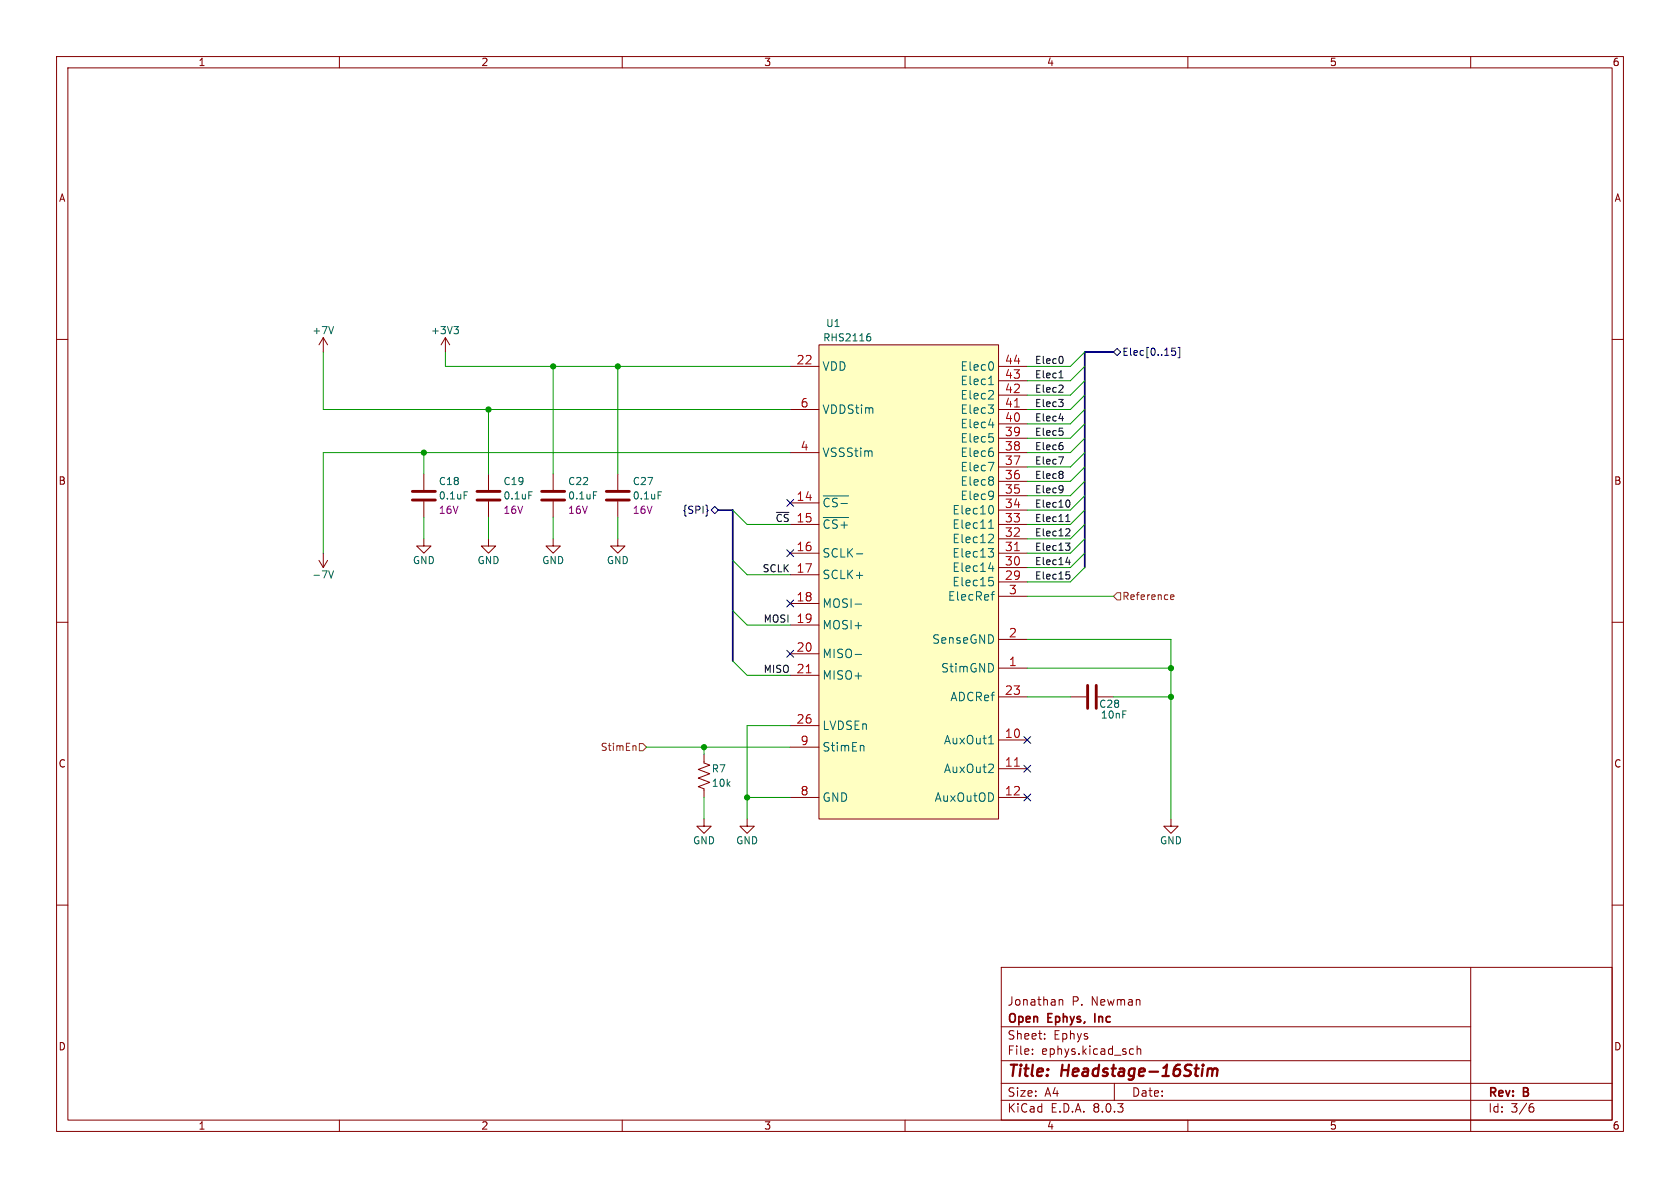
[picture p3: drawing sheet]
<svg xmlns="http://www.w3.org/2000/svg" width="297mm" height="210mm" viewBox="0 0 297 210" stroke-linecap="round" stroke-linejoin="round" font-family="sans-serif">
<g fill="none" stroke="#840000" stroke-width=".18">
<path d="M10 10h277v190h-277zM12 12h273v186h-273zM60 10v2M110 10v2M160 10v2M210 10v2M260 10v2M10 60h2M57.1 59.7l-.7 1.3M57.1 59.7v2.5M57.1 59.7l.8 1.3M78.7 59.7l-.7 1.3"/>
<path d="M78.7 59.7v2.5M78.7 59.7l.8 1.3M285 60h2M74.9 83.8v2.8M74.9 88.6v2.8M86.4 95.3v1.2h1.2l-1.2 1.3-1.3-1.3h1.3M97.8 95.3v1.2h1.3l-1.3 1.3-1.3-1.3h1.3M10 110h2M285 110h2M124.5 133.4v1.5l1 .4-2.1 .7 2.1 .8-2.1 .7 2.1 .8-2.1 .8 1.1 .3v1.6M10 160h2M285 160h2"/>
<path d="M177 171h108v27h-108zM187.2 176.7v1M187.2 176.8l.3-.1 .3 .1 .1 .9M260 171v29M60 198v2M110 198v2M160 198v2M177 194.5h108M177 191.5h108M177 187.5h83M177 181.5h83M182.5 186.3v.1"/>
<path d="M182.5 185.5v.1M184.7 183.6v.1M184.7 182.8v.1M197 191.5v3M200 185.4l.4 .1M200.4 186.3l-.4 .1M201 185.5l.2-.1 .4 .1 .1 .9M201 184.9v1.5M210 198v2M270.6 195.7h.3l.3 .3-.1 .5-.5 .1M271 195.1l-.4 .1"/>
</g>
<path d="M213.5 189.1a.49 .49 0 0 1 .9 .1M213.6 188.9l-.2 1.3M214.4 189.2a.5 .5 0 0 1 .8-.2l-.1 1.2M214.4 189.2l-.1 1" fill="none" stroke="#840000" stroke-width=".4"/>
<path d="M193.6 179.2v1.5" fill="none" stroke="#840000" stroke-width=".3"/>
<path d="M72.9 88.4h4.1M72.9 86.9h4.1" fill="none" stroke="#840000" stroke-width=".51"/>
<path d="M59 57.7l-.5 1.3M80.3 57.7h.7l-.4 .5M80.8 58.2l.2 .3v.3l-.2 .2M82.1 86.9h.6" fill="none" stroke="#006464" stroke-width=".18"/>
<path d="M144.8 61h31.7v83.8h-31.7z" fill="#ffffc2"/>
<g fill="none" stroke="#840000" stroke-width=".18">
<path d="M139.7 64.8h5.1M139.7 72.4h5.1M144.8 61h31.7v83.8h-31.7zM176.5 64.8h5.1M176.5 77.5h5.1M176.5 74.9h5.1M176.5 72.4h5.1M176.5 69.9h5.1M176.5 67.3h5.1M56.4 99.1l.7 1.2M57.1 97.8v2.5M57.9 99.1l-.8 1.2"/>
<path d="M74.9 95.3v1.2h1.3l-1.3 1.3-1.2-1.3h1.2M86.4 83.8v2.8M86.4 88.6v2.8M97.8 83.8v2.8M97.8 88.6v2.8M109.2 95.3v1.2h1.3l-1.3 1.3-1.3-1.3h1.3M109.2 83.8v2.8M109.2 88.6v2.8M139.7 88.9h5.1M139.7 92.7h5.1M139.7 97.8h5.1M139.7 80h5.1"/>
<path d="M176.5 92.7h5.1M176.5 97.8h5.1M176.5 95.3h5.1M176.5 90.2h5.1M176.5 87.6h5.1M176.5 85.1h5.1M176.5 82.6h5.1M176.5 80h5.1M139.7 101.6h5.1M139.7 106.7h5.1M139.7 110.5h5.1M139.7 115.6h5.1"/>
<path d="M139.7 119.4h5.1M176.5 118.1h5.1M176.5 113h5.1M176.5 102.9h5.1M176.5 105.4h5.1M176.5 100.3h5.1M139.7 128.3h5.1M139.7 132.1h5.1M176.5 130.8h5.1M176.5 135.9h5.1M176.5 123.2h5.1M189.2 123.2h2.8"/>
<path d="M194.1 123.2h2.7M124.5 144.8v1.3h1.2l-1.2 1.2-1.3-1.2h1.3M132.1 144.8v1.3h1.2l-1.2 1.2-1.3-1.2h1.3M139.7 141h5.1M176.5 141h5.1M207 144.8v1.3h1.3l-1.3 1.2-1.3-1.2h1.3"/>
</g>
<g fill="none" stroke="#006464" stroke-width=".18">
<path d="M153.5 59.5h.3l.1 .2v.4l-.4 .2M153.6 59h.2M174.7 71.6h.9l-.5 .5M174.7 70.5h.9M174.8 75.1h.9M174.8 68h.8M175.6 64.2v1M175.6 69.2v.5M175.6 72.3v.6M175.6 77.4v.6M175.6 79.9v.7M93.5 86.9h.6"/>
<path d="M104.9 86.9h.6M116.3 86.9h.7M145.5 87.7h4.5M145.5 91.5h4.5M151.4 97.9h1.1M174.7 97h.9l-.5 .5 .5 .2v.5l-.2 .3h-.5M174.7 81.7h1l-.6 1.5M174.8 93.4h.8M174.9 92.3l.3-.4v1.5M175 94.4l.5 .1 .1 .4-.9 1h.9M175.3 89.4a.94 .94 0 0 1 0 1.5M175.6 84.4v.4"/>
<path d="M175.6 85.1v.5M175.6 87v1M175.6 87.5v.1M58.1 100.9l.4 1.3 .5-1.3M151.2 106.8h1.1M151.2 115.7h1.1M174.8 100.5h.9M174.9 102.1h.7M175 102.6h.4l.2 .3v.5l-.6 .2M175.2 105.1h.6M175.5 100v1M175.8 104.6l-.3 .1"/>
<path d="M152.5 131.8l.2 .2v.8M174.8 131.5h.8M175.5 135.1l.1 .3v.3l-.9 .9h.9"/>
</g>
<path d="M179.4 71.9h.8M179.4 97.3h.8M142.5 118.9h.9M179.4 135.4h.8" fill="none" stroke="#a90000" stroke-width=".18"/>
<path d="M84.3 88.4h4.1M84.3 86.9h4.1M95.8 88.4h4M95.8 86.9h4M107.2 88.4h4.1M107.2 86.9h4.1M192.3 121.2v4M193.8 121.2v4" fill="none" stroke="#840000" stroke-width=".51"/>
<g fill="none" stroke="#000084" stroke-width=".18">
<path d="M196.8 62.2l.7-.6 .6 .6-.6 .7zM207.8 61.5h-.6l-.1 .6 .2-.1 .4 .1 .1 .2v.4l-.2 .1-.5-.1M208.3 61.4h.3v1.8h-.3M125.1 90.2l.1 .1h-.1M125.7 90.2l.7-.7 .6 .7-.6 .6zM139.1 97.2l1.2 1.2M139.1 88.3l1.2 1.2M140.3 97.2l-1.2 1.2M140.3 88.3l-1.2 1.2M139.1 106.1l1.2 1.2M139.1 115l1.2 1.2M140.3 106.1l-1.2 1.2"/>
<path d="M140.3 115l-1.2 1.2M181 130.2l1.2 1.2M181 135.3l1.2 1.2M182.2 130.2l-1.2 1.2M182.2 135.3l-1.2 1.2M181 140.4l1.2 1.2M182.2 140.4l-1.2 1.2"/>
</g>
<path d="M197.5 104.8h.6v1.2h-.6l-.7-.6zM207 105.9h.5M207 105.2l.4-.1 .1 .3-.6 .2M112.3 131.8l.1 .2v.7M113 131.4h.7l.6 .7-.6 .6h-.7z" fill="none" stroke="#725600" stroke-width=".18"/>
<g fill="none" stroke="#0f0f0f" stroke-width=".18">
<path d="M187.2 70.6h.7l-.4 .5M187.2 66.8h.7M187.2 74h.8M187.3 75.7h.6M187.5 65.7l.1-.2v1.3M187.8 76.2l.1 .2-.1 .5M187.8 63.1l.1 .4-.1 .6M187.8 68.1l.1 .2v.3l-.7 .7h.7M187.8 71.2l.1 .1-.1 .5M187.8 78.8l.1 .2-.1 .4M187.2 80.8h.8l-.5 1.2M187.8 83.4l.1 .1-.1 .3"/>
<path d="M187.8 83.9l.1 .2-.1 .4M187.8 85.9l.1 .1a1.07 1.07 0 0 1-.1 1M187.9 86.4l-.1 .2M188.4 96h.7l-.4 .5 .4 .1v.4l-.2 .3h-.4M188.4 99.4h.8M188.4 92.2h.7M188.5 91.2l.3-.3v1.3M188.6 93.5h.4l.1 .3-.7 .9h.7M188.7 88.4a.68 .68 0 0 1 .5 .6 .68 .68 0 0 1-.5 .7M189 99v.8M188.5 101.1h.6M188.6 101.6h.3l.2 .2v.4l-.5 .2"/>
</g>
<path d="M196.8 62.2h-5v38.1M127 90.2h2.5v26.6" fill="none" stroke="#000084" stroke-width=".3"/>
<g fill="none" stroke="#009600" stroke-width=".18">
<path d="M57.1 62.2v10.2h82.6M78.7 62.2v2.6h61M86.4 72.4v11.4M97.8 64.8v19M109.2 64.8v19M191.8 74.9l-2.6 2.6h-7.6M191.8 69.9l-2.6 2.5h-7.6M191.8 64.8l-2.6 2.5h-7.6M191.8 67.3l-2.6 2.6h-7.6M191.8 62.2l-2.6 2.6h-7.6M191.8 77.5l-2.6 2.5h-7.6M191.8 72.4l-2.6 2.5h-7.6"/>
<path d="M74.9 80v3.8M74.9 91.4v3.9M86.4 91.4v3.9M97.8 91.4v3.9M109.2 91.4v3.9M129.5 99.1l2.6 2.5h7.6M129.5 90.2l2.6 2.5h7.6M139.7 80h-82.6v17.8M191.8 82.6l-2.6 2.5h-7.6M191.8 90.2l-2.6 2.5h-7.6M191.8 80l-2.6 2.6h-7.6M191.8 85.1l-2.6 2.5h-7.6"/>
<path d="M191.8 95.3l-2.6 2.5h-7.6M191.8 92.7l-2.6 2.6h-7.6M191.8 97.8l-2.6 2.5h-7.6M191.8 87.6l-2.6 2.6h-7.6M129.5 108l2.6 2.5h7.6M129.5 116.8l2.6 2.6h7.6M181.6 113h25.4v31.8M181.6 105.4h15.2M181.6 118.1h25.4M191.8 100.3l-2.6 2.6h-7.6M114.3 132.1h25.4M124.5 132.1v1.3"/>
<path d="M139.7 128.3h-7.6v16.5M181.6 123.2h7.6M196.8 123.2h10.2M124.5 141v3.8M132.1 141h7.6"/>
</g>
<g fill="#009600" stroke="#009600" stroke-width=".18">
<circle cx="124.5" cy="132.1" r=".46"/>
<circle cx="132.1" cy="141" r=".46"/>
<circle cx="207" cy="118.1" r=".46"/>
<circle cx="207" cy="123.2" r=".46"/>
<circle cx="86.4" cy="72.4" r=".46"/>
<circle cx="97.8" cy="64.8" r=".46"/>
<circle cx="109.2" cy="64.8" r=".46"/>
<circle cx="74.9" cy="80" r=".46"/>
</g>
<g font-size="2.8" fill="#840000">
<text x="178" y="190.9">Title:</text>
<text x="187.7" y="190.9">Headstage-16Stim</text>
</g>
<g font-size="2.1" fill="#a90000">
<text x="140.7" y="64.5">22</text>
<text x="177.6" y="64.5">44</text>
<text x="177.6" y="69.6">42</text>
<text x="177.6" y="67.1">43</text>
<text x="141.4" y="72.1">6</text>
<text x="177.6" y="77.2">39</text>
<text x="177.6" y="74.7">40</text>
<text x="177.6" y="72.1">41</text>
<text x="141.4" y="79.8">4</text>
<text x="177.6" y="82.3">37</text>
<text x="177.6" y="79.8">38</text>
<text x="140.7" y="88.6">14</text>
<text x="177.6" y="89.9">34</text>
<text x="177.6" y="87.4">35</text>
<text x="177.6" y="84.8">36</text>
<text x="140.7" y="92.5">15</text>
<text x="177.6" y="95">32</text>
<text x="177.6" y="92.5">33</text>
<text x="140.7" y="97.5">16</text>
<text x="140.7" y="101.3">17</text>
<text x="177.6" y="100.1">30</text>
<text x="177.6" y="97.5">31</text>
<text x="140.7" y="106.4">18</text>
<text x="177.6" y="102.6">29</text>
<text x="178.3" y="105.2">3</text>
<text x="140.7" y="110.2">19</text>
<text x="178.3" y="112.8">2</text>
<text x="140.7" y="115.3">20</text>
<text x="140.7" y="119.1">21</text>
<text x="178.3" y="117.9">1</text>
<text x="177.6" y="122.9">23</text>
<text x="140.7" y="128">26</text>
<text x="141.4" y="131.8">9</text>
<text x="177.6" y="130.6">10</text>
<text x="177.6" y="135.6">11</text>
<text x="141.4" y="140.7">8</text>
<text x="177.6" y="140.7">12</text>
</g>
<g font-size="2.1" fill="#006464">
<text x="145.3" y="65.7">VDD</text>
<text x="169.7" y="65.7">Elec0</text>
<text x="169.7" y="70.8">Elec2</text>
<text x="169.7" y="68.3">Elec1</text>
<text x="145.3" y="73.4">VDDStim</text>
<text x="169.7" y="75.9">Elec4</text>
<text x="169.7" y="73.4">Elec3</text>
<text x="145.3" y="81">VSSStim</text>
<text x="169.7" y="83.5">Elec7</text>
<text x="169.7" y="81">Elec6</text>
<text x="169.7" y="78.4">Elec5</text>
<text x="145.3" y="89.9">~{CS-}</text>
<text x="169.7" y="88.6">Elec9</text>
<text x="169.7" y="86.1">Elec8</text>
<text x="145.3" y="93.7">~{CS+}</text>
<text x="168.3" y="93.7">Elec11</text>
<text x="168.3" y="91.1">Elec10</text>
<text x="145.3" y="98.8">SCLK-</text>
<text x="168.3" y="101.3">Elec14</text>
<text x="168.3" y="98.8">Elec13</text>
<text x="168.3" y="96.2">Elec12</text>
<text x="145.3" y="102.6">SCLK+</text>
<text x="145.3" y="107.7">MOSI-</text>
<text x="167.5" y="106.4">ElecRef</text>
<text x="168.3" y="103.8">Elec15</text>
<text x="145.3" y="111.5">MOSI+</text>
<text x="145.3" y="116.5">MISO-</text>
<text x="164.7" y="114">SenseGND</text>
<text x="166.3" y="119.1">StimGND</text>
<text x="145.3" y="120.4">MISO+</text>
<text x="167.9" y="124.2">ADCRef</text>
<text x="145.3" y="129.2">LVDSEn</text>
<text x="166.8" y="131.8">AuxOut1</text>
<text x="145.3" y="133.1">StimEn</text>
<text x="166.8" y="136.9">AuxOut2</text>
<text x="145.3" y="141.9">GND</text>
<text x="165.2" y="141.9">AuxOutOD</text>
</g>
<g font-size="2.1" fill="#840000">
<text x="178" y="178">Jonathan</text>
<text x="189.4" y="178">P.</text>
<text x="193" y="178">Newman</text>
<text x="178" y="184">Sheet:</text>
<text x="178" y="181.2">Open</text>
<text x="185.3" y="181.2">Ephys,</text>
<text x="186.2" y="184">Ephys</text>
<text x="194.2" y="181.2">Inc</text>
<text x="178" y="186.7">File:</text>
<text x="184.1" y="186.7">ephys.kicad_sch</text>
<text x="178" y="196.9">KiCad</text>
<text x="178" y="194.1">Size:</text>
<text x="184.7" y="194.1">A4</text>
<text x="185.7" y="196.9">E.D.A.</text>
<text x="193.3" y="196.9">8.0.3</text>
<text x="200" y="194.1">Date:</text>
<text x="263" y="194.3">Rev:</text>
<text x="263" y="196.9">Id:</text>
<text x="267.1" y="196.9">3/6</text>
<text x="269.4" y="194.3">B</text>
</g>
<g font-size="1.8" fill="#840000">
<text x="35" y="11.9">1</text>
<text x="85" y="11.9">2</text>
<text x="135" y="11.9">3</text>
<text x="185" y="11.9">4</text>
<text x="235" y="11.9">5</text>
<text x="285" y="11.9">6</text>
<text x="10.3" y="35.9">A</text>
<text x="285.3" y="35.9">A</text>
<text x="10.3" y="85.9">B</text>
<text x="285.3" y="85.9">B</text>
<text x="10.3" y="135.9">C</text>
<text x="285.3" y="135.9">C</text>
<text x="10.3" y="185.9">D</text>
<text x="285.3" y="185.9">D</text>
<text x="35" y="199.9">1</text>
<text x="85" y="199.9">2</text>
<text x="135" y="199.9">3</text>
<text x="185" y="199.9">4</text>
<text x="235" y="199.9">5</text>
<text x="285" y="199.9">6</text>
</g>
<g font-size="1.8" fill="#006464">
<text x="55.1" y="59.3">+7V</text>
<text x="76.1" y="59.3">+3V3</text>
<text x="145.9" y="58">U1</text>
<text x="145.4" y="60.6">RHS2116</text>
<text x="77.5" y="86">C18</text>
<text x="77.5" y="88.5">0.1uF</text>
<text x="88.9" y="86">C19</text>
<text x="88.9" y="88.5">0.1uF</text>
<text x="100.3" y="86">C22</text>
<text x="100.3" y="88.5">0.1uF</text>
<text x="111.8" y="86">C27</text>
<text x="111.8" y="88.5">0.1uF</text>
<text x="72.9" y="99.9">GND</text>
<text x="84.3" y="99.9">GND</text>
<text x="95.8" y="99.9">GND</text>
<text x="107.2" y="99.9">GND</text>
<text x="55.1" y="102.5">-7V</text>
<text x="194.2" y="125.3">C28</text>
<text x="194.5" y="127.2">10nF</text>
<text x="125.7" y="136.8">R7</text>
<text x="125.7" y="139.3">10k</text>
<text x="122.4" y="149.5">GND</text>
<text x="130" y="149.5">GND</text>
<text x="205" y="149.5">GND</text>
</g>
<g font-size="1.8" fill="#0f0f0f">
<text x="182.9" y="64.4">Elec0</text>
<text x="182.9" y="67">Elec1</text>
<text x="182.9" y="69.5">Elec2</text>
<text x="182.9" y="77.1">Elec5</text>
<text x="182.9" y="72">Elec3</text>
<text x="182.9" y="74.6">Elec4</text>
<text x="182.9" y="82.2">Elec7</text>
<text x="182.9" y="79.7">Elec6</text>
<text x="182.9" y="89.8">Elec10</text>
<text x="182.9" y="87.3">Elec9</text>
<text x="182.9" y="84.7">Elec8</text>
<text x="137" y="92.4">~{CS}</text>
<text x="182.9" y="92.4">Elec11</text>
<text x="182.9" y="94.9">Elec12</text>
<text x="134.7" y="101.3">SCLK</text>
<text x="182.9" y="100">Elec14</text>
<text x="182.9" y="97.4">Elec13</text>
<text x="182.9" y="102.5">Elec15</text>
<text x="134.9" y="110.1">MOSI</text>
<text x="134.9" y="119">MISO</text>
</g>
<g font-size="1.8" fill="#000084">
<text x="198.3" y="63.1">Elec[0..15]</text>
<text x="120.6" y="91">{SPI}</text>
</g>
<g font-size="1.8" fill="#840084">
<text x="77.5" y="91">16V</text>
<text x="88.9" y="91">16V</text>
<text x="100.3" y="91">16V</text>
<text x="111.8" y="91">16V</text>
</g>
<g font-size="1.8" fill="#725600">
<text x="198.3" y="106.3">Reference</text>
<text x="106.1" y="132.9">StimEn</text>
</g>
</svg>
